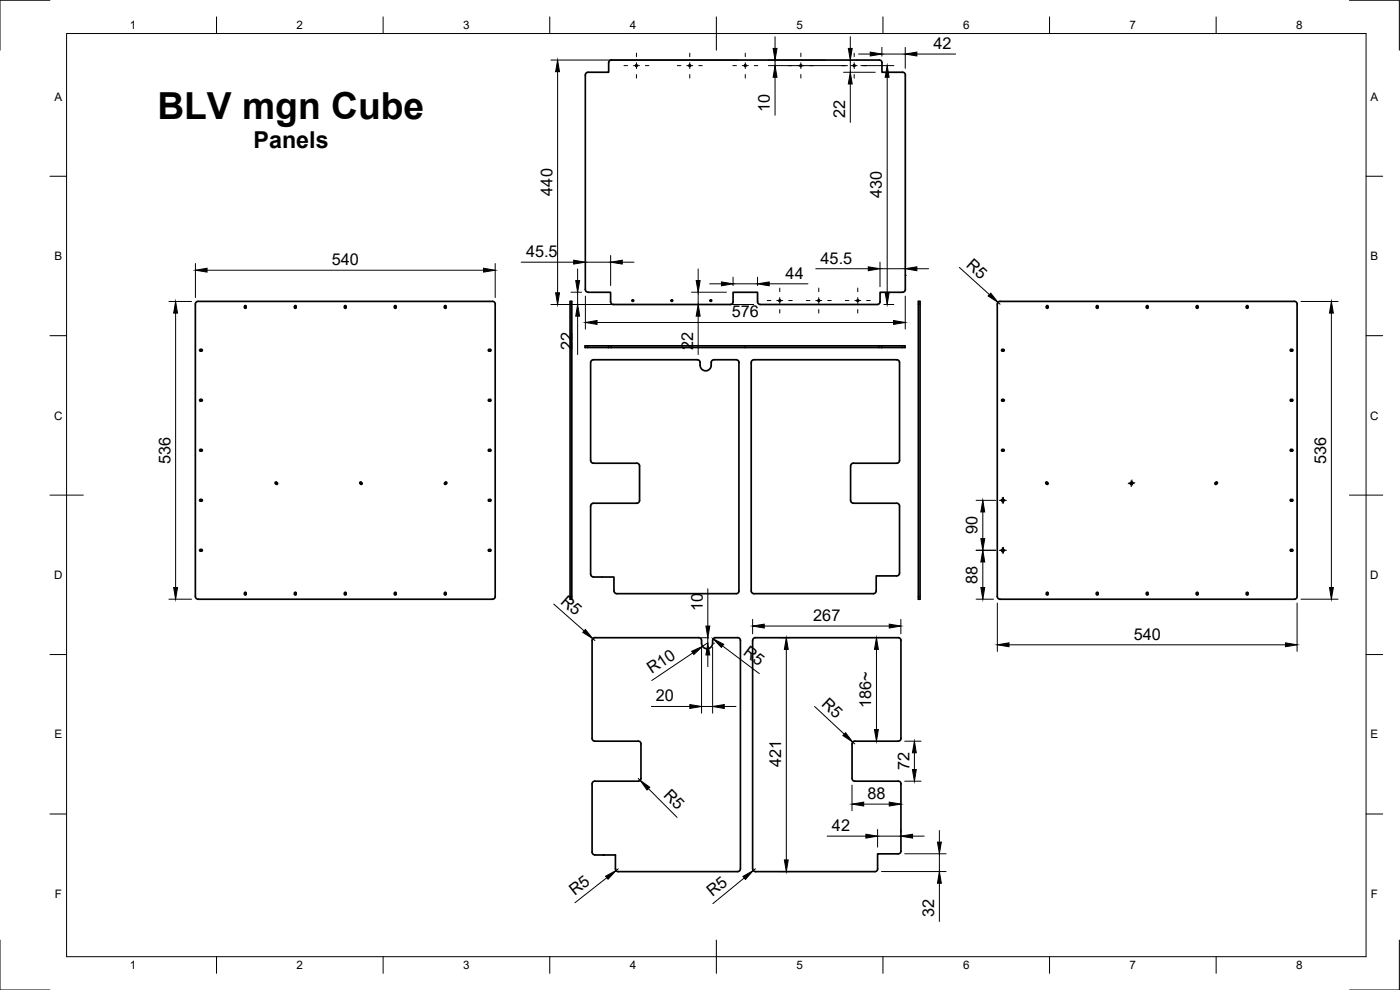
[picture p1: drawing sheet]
<svg xmlns="http://www.w3.org/2000/svg" width="420mm" height="297mm" viewBox="0 0 420 297" stroke-linecap="round" stroke-linejoin="round" font-family="sans-serif">
<!-- layer: Visible -->
<g fill="none" stroke="#000" stroke-width=".51">
<path d="M271.7 22.5v64.4M271.7 22.5l-.2-.6-.6-.2h-6.2v-2.9a.8 .8 0 0 0-.8-.8h-80.4a.84 .84 0 0 0-.8 .8v2.9h-6.2l-.6 .2-.2 .6v64.4M59.5 90.4h88.3a.8 .8 0 0 1 .8 .9v87.7a.84 .84 0 0 1-.8 .8h-88.3M59.5 90.4a.84 .84 0 0 0-.9 .8v87.8a.84 .84 0 0 0 .9 .8M73.5 91.8l.4 .1-.3 .6-.2-.2zM88.5 91.8l.4 .1-.3 .6-.2-.2zM103.4 91.8l.5 .1-.3 .6-.2-.2zM118.5 91.8l.4 .1-.3 .6-.2-.2zM133.5 91.8l.4 .1-.3 .6-.2-.2zM171.1 90.4h.5v89.4h-.5zM175.7 86.8a.84 .84 0 0 0 .8 .9h6.7v2.8M183.3 90.5a.84 .84 0 0 0 .8 .9h35.1a.84 .84 0 0 0 .8-.9"/>
<path d="M271.7 86.8a.84 .84 0 0 1-.8 .9h-6.8v2.8a.84 .84 0 0 1-.8 .9h-35.1a.84 .84 0 0 1-.8-.9v-2.8h-7.4v2.8M275.6 90.4h.5v89.4h-.5zM314 91.9v.4M314 91.9l.5-.1v.5l-.2 .2-.3-.2M329 91.9v.4M329.1 91.9l.4-.1v.5l-.2 .2-.2-.2M344.1 91.8l.5 .1-.3 .6-.3-.2zM359 91.9v.4M359.1 91.9l.4-.1v.5l-.2 .2-.2-.2M374 91.9v.4M374.1 91.9l.4-.1v.5l-.2 .2-.2-.2M388.5 90.4h-88.4a.84 .84 0 0 0-.8 .9v87.7a.84 .84 0 0 0 .8 .8h88.4"/>
<path d="M388.5 90.4a.84 .84 0 0 1 .8 .8M389.3 91.3v87.7M60.1 119.9l.6 .2-.6 .3M60.1 104.8l.6 .3-.6 .3M60.1 119.9l-.2 .2 .2 .2M60.1 104.8l-.2 .3 .2 .2M146.6 119.9h.5l.3 .2-.6 .2zM146.6 104.9l.5-.1 .3 .3-.6 .2zM177.2 108.8v29.4M177.3 108.8a.84 .84 0 0 1 .8-.9h31.2a.84 .84 0 0 1 .8 .9M182.6 104.3h82M182.6 103.8h82"/>
<path d="M182.6 103.8h-7v.5h7M182.6 103.8v.5M210.1 108.8v.8M210.1 109.6a1.66 1.66 0 0 0 1.7 1.7 1.66 1.66 0 0 0 1.6-1.7v-.8a.84 .84 0 0 1 .9-.9h6.6a.84 .84 0 0 1 .9 .9v68.5a.8 .8 0 0 1-.9 .8h-35.8a.84 .84 0 0 1-.8-.8v-4.2h-6.2M264.6 103.8h7v.5h-7M264.6 103.8v.5M300.6 119.9h.5l.3 .2-.6 .2zM300.6 104.9l.5-.1 .3 .3-.6 .2zM387.8 119.9l-.6 .2 .6 .3M387.8 104.8l-.6 .3 .6 .3M387.8 119.9l.2 .2-.2 .2M387.8 104.8l.2 .3-.2 .2"/>
<path d="M60.1 134.9l.6 .2-.6 .3M60.1 134.9l-.2 .2 .2 .2M146.6 134.9h.5l.3 .2-.6 .2zM177.3 138.2a.84 .84 0 0 0 .8 .8h13a.84 .84 0 0 1 .8 .8v10.4a.84 .84 0 0 1-.8 .8h-13a.84 .84 0 0 0-.8 .8M255.3 139.8v10.4M255.3 139.8a.8 .8 0 0 1 .8-.8h13a.84 .84 0 0 0 .9-.8v-29.4a.84 .84 0 0 0-.9-.9h-42.8a.84 .84 0 0 0-.9 .9v68.5a.84 .84 0 0 0 .9 .8h35.8M300.6 134.9h.5l.3 .2-.6 .2zM387.8 134.9l-.6 .2 .6 .3M387.8 134.9l.2 .2-.2 .2M60.1 149.9l.6 .2-.6 .3M60.1 149.9l-.2 .2 .2 .3M83 144.7l-.4 .2 .3 .4"/>
<path d="M83 144.7l.3 .4-.4 .2M108.4 144.7l-.4 .2 .3 .4M108.4 144.7l.3 .4-.4 .2M133.4 144.9v.4h.4M133.7 144.7l-.3 .2M133.7 144.7l.4 .2-.3 .4M146.6 149.9h.5l.3 .2-.6 .3zM177.2 151.8v20.5M255.3 150.2a.84 .84 0 0 0 .8 .8h13a.84 .84 0 0 1 .9 .8v20.2a.84 .84 0 0 1-.9 .8h-6.1v4.5a.84 .84 0 0 1-.9 .8M300.6 149.9h.5l.3 .2-.6 .3zM313.9 145l.2 .3M314.2 144.7l.3 .2"/>
<path d="M314.3 144.7h-.4v.3M314.5 144.9v.4h-.4M339.5 144.7l-.3 .4 .5 .2M339.5 144.7l.5 .2-.4 .4M364.9 144.7l-.3 .4 .4 .2M364.9 144.7h.4v.3M365.3 145l-.3 .3M387.8 149.9l-.6 .2 .6 .3M387.8 149.9l.2 .2-.2 .3M60.1 164.9l.6 .2-.6 .3M60.1 164.9l-.2 .2 .2 .3M73.5 177.8l.4 .2-.3 .5-.2-.2z"/>
<path d="M88.5 177.8l.4 .2-.3 .5-.2-.2zM103.4 177.8l.5 .2-.3 .5-.2-.2zM118.5 177.8l.4 .2-.3 .5-.2-.2zM133.5 177.8l.4 .2-.3 .5-.2-.2zM146.6 164.9h.5l.3 .2-.6 .3zM177.3 172.3a.84 .84 0 0 0 .8 .8M300.6 164.9h.5l.3 .2-.6 .3zM314 178v.3M314 177.9l.3-.2 .2 .3v.5l-.5-.2M329 178v.3M329.1 177.9l.2-.2 .2 .3v.5l-.4-.2M344.1 177.8l.4 .2-.2 .5-.2-.2z"/>
<path d="M359 178v.3M359.1 177.9l.2-.2 .2 .3v.5l-.4-.2M374 178v.3M374.1 177.9l.4-.1v.5l-.2 .2-.2-.2M387.8 164.9l-.6 .2 .6 .3M387.8 164.9l.2 .2-.2 .3M389.3 179a.84 .84 0 0 1-.8 .8M178.5 191.3h31.2a.84 .84 0 0 1 .8 .9 1.77 1.77 0 0 0 .8 2.2 1.77 1.77 0 0 0 2.3-.6l.3-1.6a.84 .84 0 0 1 .8-.9h6.7M178.5 191.3a.84 .84 0 0 0-.8 .9v29.3a.84 .84 0 0 0 .8 .9M221.4 191.3a.84 .84 0 0 1 .8 .8v68.6M225.9 192.2v68.5M225.9 192.1a.8 .8 0 0 1 .8-.8h42.9a.84 .84 0 0 1 .8 .8v29.5a.8 .8 0 0 1-.8 .8h-13.1a.8 .8 0 0 0-.8 .8v10.4a.84 .84 0 0 0 .9 .8h13a.8 .8 0 0 1 .8 .8v20.2"/>
<path d="M178.5 222.4h13a.8 .8 0 0 1 .9 .8v10.3a.84 .84 0 0 1-.9 .9h-13M178.5 234.4a.84 .84 0 0 0-.8 .8v20.5a.84 .84 0 0 0 .8 .8M178.5 256.5h6.2v4.2M270.4 255.4a.84 .84 0 0 1-.8 .8h-6.2v4.5M184.7 260.7a.84 .84 0 0 0 .8 .8h35.9M222.2 260.7a.84 .84 0 0 1-.8 .8M225.9 260.7a.84 .84 0 0 0 .8 .8h35.9M263.4 260.7a.84 .84 0 0 1-.8 .8"/>
<circle cx="191" cy="19.7" r=".24"/>
<circle cx="207" cy="19.7" r=".24"/>
<circle cx="223.7" cy="19.7" r=".24"/>
<circle cx="240.4" cy="19.7" r=".24"/>
<circle cx="256.4" cy="19.7" r=".24"/>
<circle cx="189.9" cy="90.2" r=".24"/>
<circle cx="201.6" cy="90.2" r=".24"/>
<circle cx="213.3" cy="90.2" r=".24"/>
<circle cx="234" cy="90.2" r=".24"/>
<circle cx="245.7" cy="90.2" r=".24"/>
<circle cx="257.4" cy="90.2" r=".24"/>
</g>
<!-- layer: Visible Narrow -->
<path d="M171.1 91.3h.5M275.6 91.3h.5M176.4 103.8v.5M183.4 103.8v.5M223.6 103.8v.5M263.8 103.8v.5M270.8 103.8v.5M171.1 179h.5M275.6 179h.5" fill="none" stroke="#000" stroke-width=".36"/>
<!-- layer: Visible -->
<circle cx="181" cy="256.5" r=".25" fill="#000"/>
<!-- layer: Border -->
<g fill="none" stroke="#000" stroke-width=".3">
<path d="M15 .1h-15v15M20 10.1h390v276.9h-390zM65 5.1v5M115 5.1v5M165 5.1v5M215 5.1v10M265 5.1v5M315 5.1v5M365 5.1v5M405 .1h15v15M15 52.9h5M410 52.9h5"/>
<path d="M15 100.7h5M410 100.7h5M15 148.6h10M405 148.6h10M15 196.4h5M410 196.4h5M15 244.2h5M410 244.2h5M0 282.1v14.9h15M65 287v5M115 287v5M165 287v5"/>
<path d="M215 282.1v9.9M265 287v5M315 287v5M365 287v5M420 282.1v14.9h-15"/>
</g>
<!-- layer: Dimensions -->
<g fill="none" stroke="#000" stroke-width=".3">
<path d="M165.3 18h56.4M230.6 18h17.2M230.6 19.7h23.7M232.6 11v3.5M232.6 18v1.7M255.2 11v3.5M255.2 18v3.7M257.2 18h.1M257.7 16.2h3.5M258.3 19.7h9.9M264.7 14.2v2.7M264.7 16.2h7"/>
<path d="M271.7 14.2v6.3M275.2 16.2h11.6M167.3 21.5v66.3M232.6 23.2v11.4M253.2 21.7h9.5M255.2 25.2v11.5M266.3 23.2v64.6M58.7 79.1v10.2M148.6 79.1v10.2M156.4 78.7h15.8M175.7 78.7h7.6M183.3 76.7v9"/>
<path d="M186.8 78.7h3.5M264.1 78.6v7.4M50.7 90.5h6.8M52.7 93.9v82.4M62.1 81.1h83M165.3 91.4h60.9M171.4 87.7h3.1M173.4 80.7v3.5M173.4 87.7v3.7M173.4 94.9v11.5M175.7 88.8v9.9M179.2 96.8h89"/>
<path d="M207.5 87.7h10.5M209.5 80.7v3.5M209.5 87.7v3.7M209.5 94.9v11.5M213 85.2h3.5M220 83.2v2.5M220 85.2h7.4M227.4 83.2v2.5M230.8 85.2h11.7M244.8 80.6h15.8M264.1 80.6h7.6M265.3 91.4h2.9"/>
<path d="M271.7 82.6h.1M271.7 88.8v9.9M275.2 80.6h3.5M287.9 80.2l9 8.2M299.5 90.7l.6 .6M390.4 90.5h11.2M399.6 93.9v82.4M292.9 150.1h5.9M295 153.6v8M50.7 179.8h6.8M212.4 176.7v11.1M292.9 179.8h5.3"/>
<path d="M292.9 165.1h5.9M295 168.6v7.7M390.4 179.8h11.2M166.2 181.2l9.1 8.1M177.9 191.6l.6 .6M207.9 195.9l-12.3 8.3M210.4 191.4h2.3M210.5 194.2v19.8M212.2 193l-1.4 .9M212.4 191.4v1.6M212.4 196.5v3.5M213.9 194.2v19.8"/>
<path d="M214.2 193h.2M216.8 193.8l11.1 8.3M225.9 185.9v4.3M229.4 187.8h37.5M234 191.4h3.2M236 194.8v63.2M263 194.8v24.1M270.4 185.9v4.3M299.3 180.9v14.6M302.8 193.5h83M389.3 180.9v14.6M195.5 212h11.5"/>
<path d="M210.5 212h3.4M217.4 212h3.5M244.5 212l8.9 8.3M191.5 233.6l.6 .5M194.6 236.6l8.6 8.6M255.7 235.5v7.8M255.9 222.7l.6 .5M271.5 234.4h4.9M271.5 222.4h4.9M274.4 225.9v5M248.2 250.9h11.7M259.2 241.3h7.7"/>
<path d="M263.4 248.9v5.3M263.4 250.9h7M270.4 248.9v.8M271.5 256.2h12.4M273.9 250.9h3.5M281.9 249.2v3.5M281.9 256.2v5.3M182.1 263.3l-9.5 7.6M185.5 260.7l-.6 .5M223.4 263.4l-9.5 7.7M226.7 260.7l-.6 .5M234 261.5h3.2"/>
<path d="M264.5 261.5h19.4M281.9 265v11.5"/>
</g>
<g fill="#000" stroke="#000" stroke-width=".3">
<path d="M232 14.5h1.2l-.6 3.5zM254.6 14.5h1.2l-.6 3.5zM261.2 15.6l3.5 .6-3.5 .6zM271.7 16.2l3.5-.6v1.2zM167.3 18l.6 3.5h-1.1zM232.6 19.7l.6 3.5h-1.2zM255.2 21.7l.6 3.5h-1.2zM266.3 19.7l.5 3.5h-1.1zM172.2 78.1l3.5 .6-3.5 .5zM183.3 78.7l3.5-.6v1.1zM52.7 90.5l.6 3.4h-1.2zM58.7 81.1l3.4-.6v1.1z"/>
<path d="M145.1 80.5l3.5 .6-3.5 .5zM166.8 87.8h1.1l-.6 3.6zM172.8 84.2h1.1l-.5 3.5zM173.4 91.4l.5 3.5h-1.1zM175.7 96.8l3.5-.6v1.1zM208.9 84.2h1.2l-.6 3.5zM209.5 91.4l.6 3.5h-1.2zM216.5 84.6l3.5 .6-3.5 .6zM227.4 85.2l3.4-.6v1.2zM260.6 80.1l3.5 .5-3.5 .6zM265.7 87.8h1.1l-.5 3.6zM268.2 96.2l3.5 .6-3.5 .5z"/>
<path d="M271.7 80.6l3.5-.5v1.1zM297.3 88l2.2 2.7-3-1.9zM399.6 90.5l.6 3.4h-1.2zM295 150.1l.5 3.5h-1.1zM52.1 176.3h1.2l-.6 3.5zM294.4 161.6h1.1l-.5 3.5zM294.4 176.3h1.1l-.5 3.5zM295 165.1l.5 3.5h-1.1zM399 176.3h1.2l-.6 3.5zM175.7 188.9l2.2 2.7-3-1.9zM207.6 195.4l3.2-1.5-2.6 2.5zM212.4 193l.6 3.5h-1.1z"/>
<path d="M211.9 187.8h1.1l-.6 3.6zM214 191.7l3.2 1.6-.7 1zM225.9 187.8l3.5-.5v1.1zM236 191.4l.6 3.4h-1.2zM263 191.4l.6 3.4h-1.2zM266.9 187.3l3.5 .5-3.5 .6zM299.3 193.5l3.5-.6v1.1zM385.8 192.9l3.5 .6-3.5 .5zM207 211.4l3.5 .6-3.5 .6zM213.9 212l3.5-.6v1.2zM253.8 219.8l2.1 2.9-2.9-2zM262.4 218.9h1.2l-.6 3.5z"/>
<path d="M192.1 234.1l2.9 2.1-.8 .8zM273.8 230.9h1.2l-.6 3.5zM274.4 222.4l.6 3.5h-1.2zM235.4 258h1.2l-.6 3.5zM255.7 241.3l3.5-.6v1.1zM259.9 250.3l3.5 .6-3.5 .6zM266.9 240.7l3.5 .6-3.5 .5zM270.4 250.9l3.5-.6v1.2zM281.3 252.7h1.2l-.6 3.5zM181.8 262.9l3.1-1.7-2.4 2.6zM223 263l3.1-1.8-2.4 2.7zM281.9 261.5l.6 3.5h-1.2z"/>
</g>
<!-- layer: Center Lines -->
<g fill="none" stroke="#000" stroke-width=".3">
<path d="M187.3 19.7h1M190.1 19.7h1.8M191 15.9v1.1M191 18.8v1.8M193.7 19.7h1.1M203.3 19.7h1M206.1 19.7h1.8M207 15.9v1.1M207 18.8v1.8M209.7 19.7h1.1M219.9 19.7h1.1M222.8 19.7h1.8"/>
<path d="M223.7 15.9v1.1M223.7 18.8v1.8M226.4 19.7h1M236.6 19.7h1.1M239.5 19.7h1.7M240.3 15.9v1.1M240.3 18.8v1.8M243 19.7h1.1M252.6 19.7h1.1M255.4 19.7h1.8M256.3 15.9v1.1M256.3 18.8v1.8"/>
<path d="M259 19.7h1.1M191 22.4v1M207 22.4v1M223.7 22.4v1M240.3 22.4v1M256.3 22.4v1M230.3 90.2h1M233.1 90.2h1.8M234 86.4v1.1M234 89.3v1.8M234 92.9v1M236.7 90.2h1.1"/>
<path d="M242 90.2h1M244.8 90.2h1.8M245.7 86.4v1.1M245.7 89.3v1.8M245.7 92.9v1M248.4 90.2h1.1M253.7 90.2h1M256.5 90.2h1.8M257.4 86.4v1.1M257.4 89.3v1.8M257.4 92.9v1M260.1 90.2h1.1"/>
<path d="M299.9 150.1h2.1M300.8 149.2v1.8M301.2 149.2v1.8M338.6 145.1h1.8M338.8 144.9h1.8M339.5 144.2v1.8M339.7 144v1.8M299.9 165.1h2.1M300.8 164.2v1.8M301.2 164.2v1.8"/>
</g>
<text font-size="11.2" x="47.2" y="35.7">BLV mgn Cube</text>
<text font-size="7" x="76.1" y="44.5">Panels</text>
<g font-size="4.9">
<text x="280.1" y="14.7">42</text>
<text x="231.1" y="33.6" transform="rotate(-90 231.1 33.6)">10</text>
<text x="253.7" y="35.4" transform="rotate(-90 253.7 35.4)">22</text>
<text x="165.8" y="58.7" transform="rotate(-90 165.8 58.7)">440</text>
<text x="264.7" y="59.5" transform="rotate(-90 264.7 59.5)">430</text>
<text x="157.9" y="77.1">45.5</text>
<text x="99.6" y="79.5">540</text>
<text x="235.8" y="83.7">44</text>
<text x="246.3" y="79.1">45.5</text>
<text x="289.8" y="79.8" transform="rotate(42 289.8 79.8)">R5</text>
<text x="219.6" y="95.2">576</text>
<text x="171.9" y="105" transform="rotate(-90 171.9 105)">22</text>
<text x="208" y="105" transform="rotate(-90 208 105)">22</text>
<text x="51.1" y="139.2" transform="rotate(-90 51.1 139.2)">536</text>
<text x="398" y="139.2" transform="rotate(-90 398 139.2)">536</text>
<text x="293.4" y="160.3" transform="rotate(-90 293.4 160.3)">90</text>
<text x="293.4" y="175.2" transform="rotate(-90 293.4 175.2)">88</text>
<text x="168" y="180.8" transform="rotate(41 168 180.8)">R5</text>
<text x="210.9" y="183.4" transform="rotate(-90 210.9 183.4)">10</text>
<text x="244.1" y="186.3">267</text>
<text x="340.2" y="191.9">540</text>
<text x="222.8" y="196.3" transform="rotate(37 222.8 196.3)">R5</text>
<text x="195.6" y="202.3" transform="rotate(-34 195.6 202.3)">R10</text>
<text x="196.8" y="210.4">20</text>
<text x="246.4" y="211.6" transform="rotate(43 246.4 211.6)">R5</text>
<text x="261.5" y="212.5" transform="rotate(-90 261.5 212.5)">186~</text>
<text x="234.5" y="230.1" transform="rotate(-90 234.5 230.1)">421</text>
<text x="272.9" y="231.1" transform="rotate(-90 272.9 231.1)">72</text>
<text x="199" y="238.8" transform="rotate(45 199 238.8)">R5</text>
<text x="260.3" y="239.7">88</text>
<text x="249.7" y="249.4">42</text>
<text x="172.5" y="268.9" transform="rotate(-38 172.5 268.9)">R5</text>
<text x="213.8" y="269.2" transform="rotate(-39 213.8 269.2)">R5</text>
<text x="280.4" y="275.2" transform="rotate(-90 280.4 275.2)">32</text>
</g>
<g font-size="3.5">
<text x="39" y="8.8">1</text>
<text x="89" y="8.8">2</text>
<text x="139" y="8.8">3</text>
<text x="189" y="8.8">4</text>
<text x="239" y="8.8">5</text>
<text x="289" y="8.8">6</text>
<text x="339" y="8.8">7</text>
<text x="389" y="8.8">8</text>
<text x="16.3" y="30.2">A</text>
<text x="411.3" y="30.2">A</text>
<text x="16.3" y="78">B</text>
<text x="411.3" y="78">B</text>
<text x="16.2" y="125.9">C</text>
<text x="411.2" y="125.9">C</text>
<text x="16.2" y="173.7">D</text>
<text x="411.2" y="173.7">D</text>
<text x="16.3" y="221.6">E</text>
<text x="411.3" y="221.6">E</text>
<text x="16.4" y="269.4">F</text>
<text x="411.4" y="269.4">F</text>
<text x="39" y="290.8">1</text>
<text x="89" y="290.8">2</text>
<text x="139" y="290.8">3</text>
<text x="189" y="290.8">4</text>
<text x="239" y="290.8">5</text>
<text x="289" y="290.8">6</text>
<text x="339" y="290.8">7</text>
<text x="389" y="290.8">8</text>
</g>
</svg>
